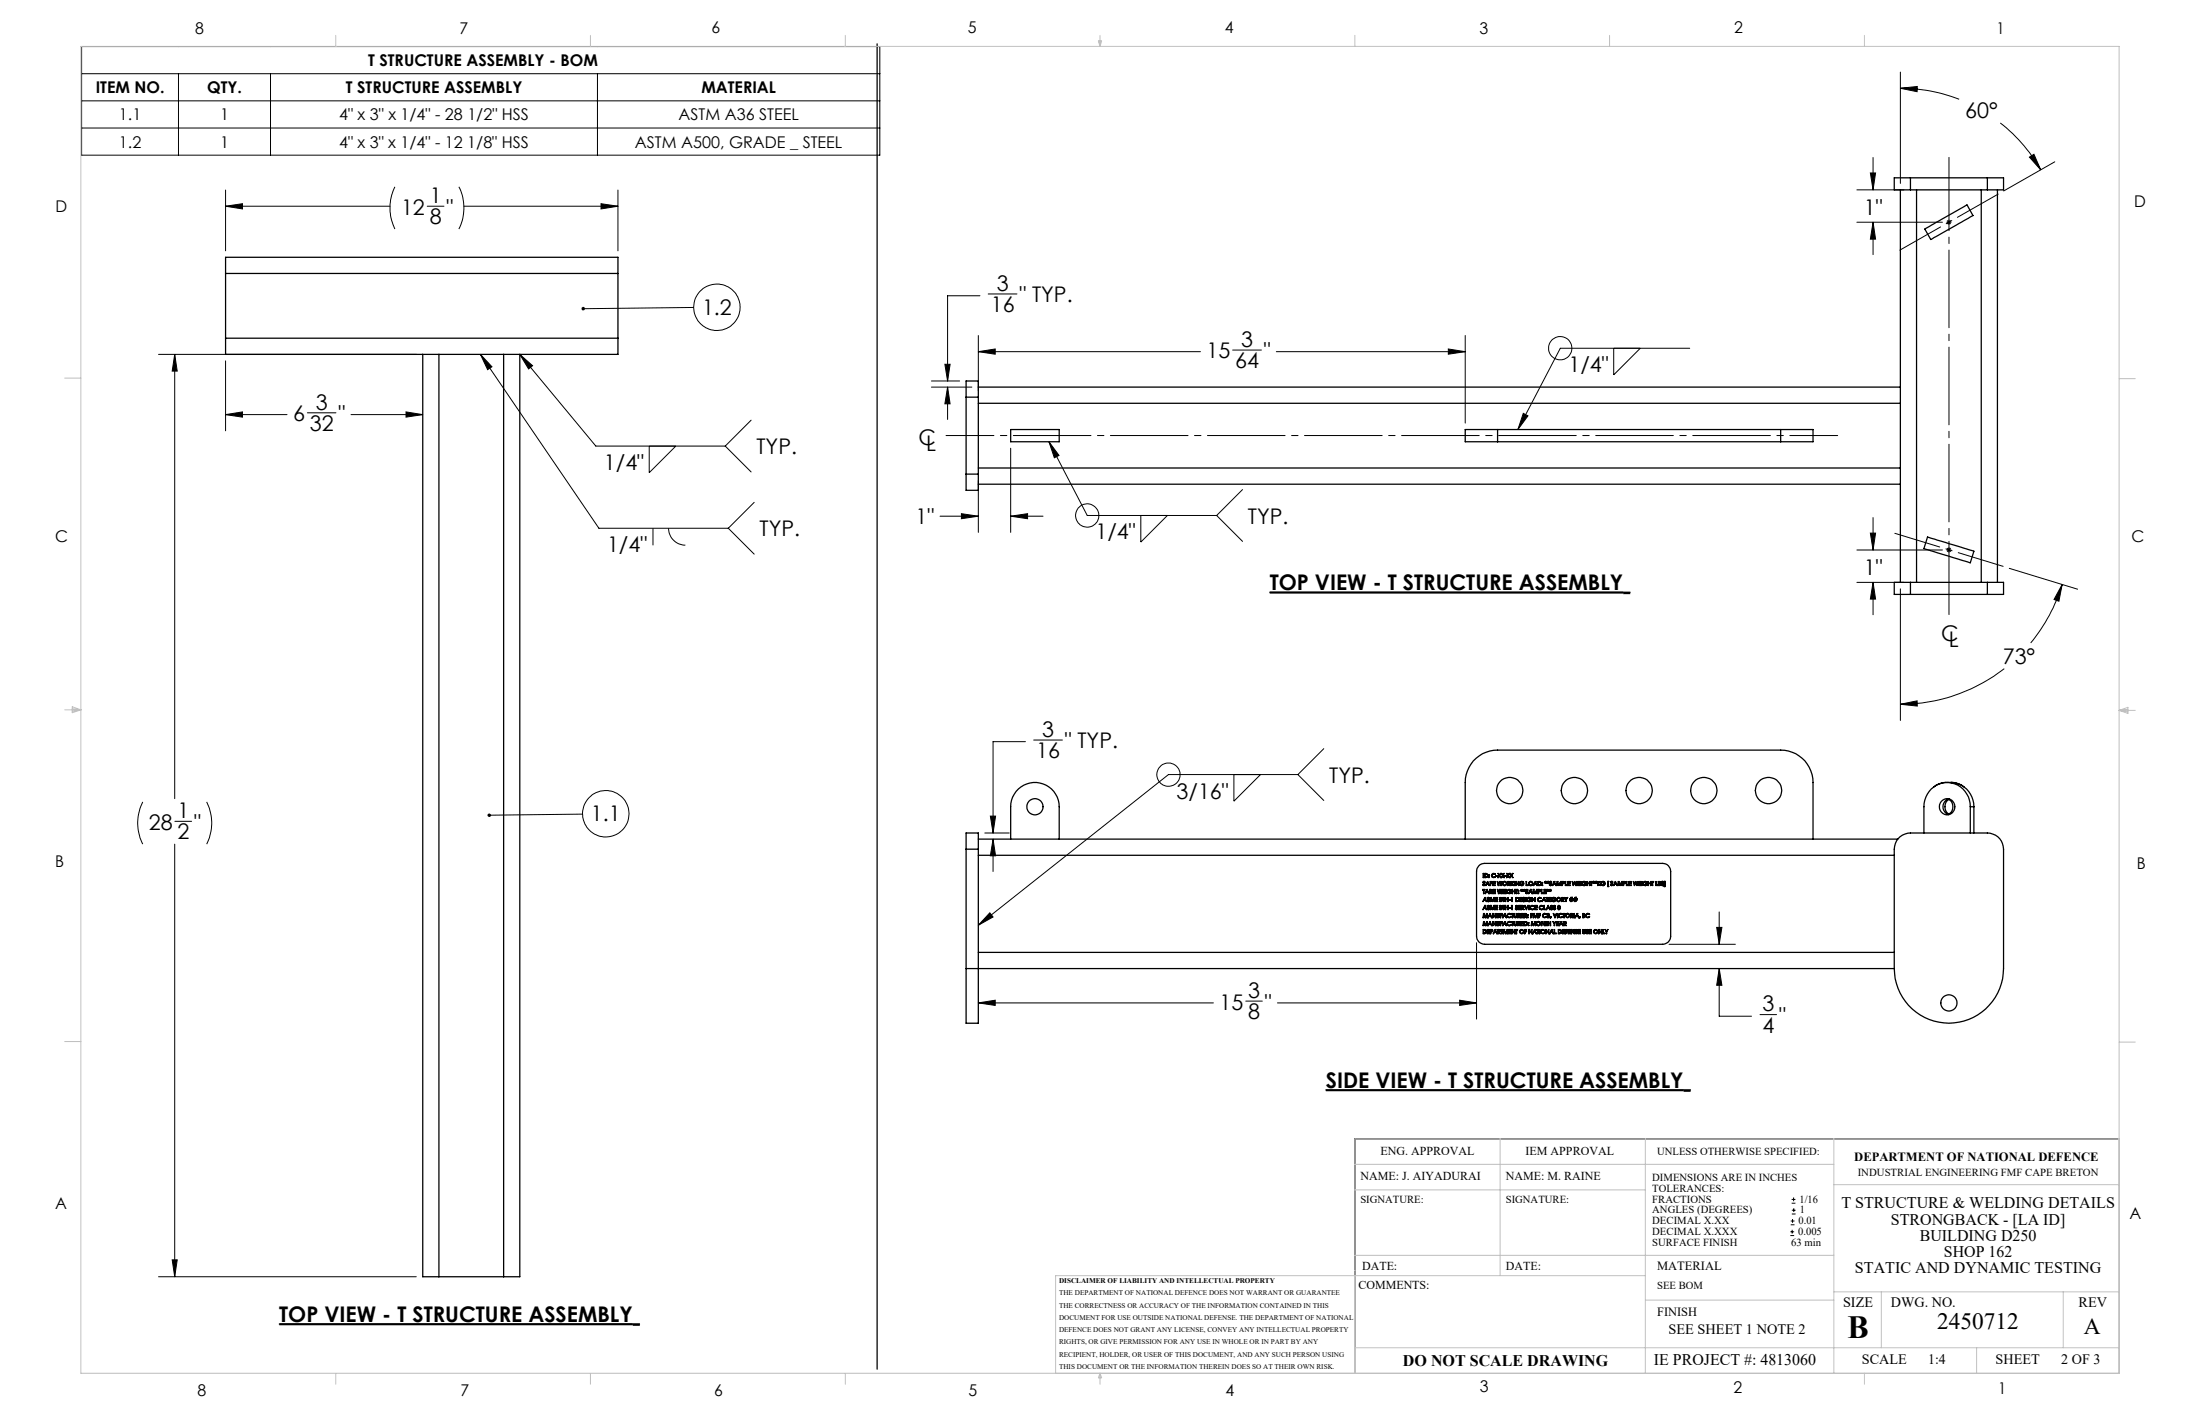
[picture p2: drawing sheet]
<svg xmlns="http://www.w3.org/2000/svg" width="432mm" height="279mm" viewBox="0 0 432 279" stroke-linecap="round" stroke-linejoin="round" font-family="sans-serif">
<path d="M249.2 116.3h69.4M260.2 213.9h70.2M54.8 259.8h69.4" fill="none" stroke="#000" stroke-width=".4"/>
<path d="M318.6 116.3h1.4M330.4 214h1.4M124.2 259.9h1.4" fill="none" stroke="#000" stroke-width=".46"/>
<g fill="none" stroke="#000" stroke-width=".2">
<path d="M16 9.1h156.7v21.3h-156.7zM16 14.5h156.7M16 19.8h156.7M35 14.5v15.9M53.1 14.5v15.9M117.3 14.5v15.9M373 17.3l3.3-.3v1zM373 17.3a31.4 31.4 0 0 1 11.5 2.2M373 14.1v21.9M16 25.1h156.7M44.3 37.3v11.9M77.5 36.7a9.5 9.5 0 0 0 0 8.2"/>
<path d="M90.1 36.7a9.2 9.2 0 0 1 0 8.2M118 40l3.3 .5-3.3 .5zM121.3 37.3v11.9M364.5 37.3h9.2M367.1 33.9h1l-.5 3.4zM367.6 30.9v6.4M392.6 24.1a31.2 31.2 0 0 1 7.9 9.2M398.3 30.8l.9-.5 1.3 3zM403.3 31.8l-10 5.7M44.3 40.5h32.3M44.3 40.5l3.3-.5v1zM83.9 40.5h3.2"/>
<path d="M91.1 40.5h30.2M192.3 58h-6.3v16.8M194 57.7h5.6M364.5 43.6h16.7M367.6 43.6l.5 3.3h-1zM367.6 43.6v6.4M382 43.6h1M382.2 43.3l.7 .7M382.5 43.1v1M382.9 43.3l-.7 .7M31.1 69.5h50.6M34.3 69.5v87.2"/>
<path d="M34.3 69.5l.5 3.3h-1zM44.3 70.8v13.7M94.3 69.5l2.3 2.5-.9 .5zM94.3 69.5l23.2 34.1h25.4M102 69.5l2.5 2.3-.7 .6zM102 69.5l14.9 18h25.4M136.1 60.3l-21.6 .3M182.8 76h7.9M182.8 74.8h5.5M185.5 71.5h1l-.5 3.3zM186 76l.5 3.2h-1zM186 76v6.3"/>
<path d="M192 65.8v10.9M192 69h43.6M192 69l3.3-.5v1zM241.9 68.7h5.7M250.5 69h37.1M284.3 68.5l3.3 .5-3.3 .5zM287.6 65.8v17.2M316.7 68.3v5.3l5.2-5.3M331.6 68.3h-25.4l-8.3 16M44.3 81.4h12M44.3 81.4l3.3-.6v1zM60.3 81h5.6"/>
<path d="M68.9 81.4h14.1M79.7 80.8l3.3 .6-3.3 .4zM127.4 87.5v5.2l5.2-5.2M142.3 87.5l5.1 5.1M147.4 82.4l-5.1 5.1M148 98.6l-5.1 5M192 94.3v10.2M198.4 87.9v16.6M205.9 86.7l2 2.7-1 .4zM205.9 86.7l7.5 14.4h25.4M243.9 96.1l-5.1 5M299 81.1l.9 .5-2 2.7z"/>
<path d="M128.2 103.6v3.4M131.2 103.6a3.4 3.4 0 0 0 3.3 3.4M142.9 103.6l5.1 5.1M184.5 101.3h7.5M188.7 100.8l3.3 .5-3.3 .5zM198.4 101.3l3.3-.5v1zM198.4 101.3h6.3M223.9 101.1v5.3l5.2-5.3M238.8 101.1l5.1 5.1M249.2 116.2h70.8M364.5 107.9h16.7M364.5 114.3h9.2"/>
<path d="M367.1 104.6h1l-.5 3.3zM367.6 114.3l.5 3.2h-1zM367.6 101.6v6.3M367.6 114.3v6.3M373 115.5v25.9M382 107.9h1M382.2 107.5l.7 .8M382.5 107.4v1M382.9 107.5l-.7 .8M394.4 111.5l13.4 4.1M404.7 114.7l-.6 3.3-.9-.4zM404.7 114.7a32.7 32.7 0 0 1-6.1 11.5"/>
<path d="M373 138.2l3.3-.7v1zM393.4 131.2a33.4 33.4 0 0 1-20.4 7M28 157.3a9.2 9.2 0 0 0 0 8.3M40.6 157.3a9.2 9.2 0 0 1 0 8.3M114.3 159.7l-18.3 .2M201.3 145.5h-6.4v17.9M202.9 145.2h5.6M242.2 152v5.2l5.2-5.2M254.7 152h-25.4l-37.3 29.5M254.7 152l5.1 5.1M259.8 146.9l-5.1 5.1M34.3 165.6v84.9"/>
<path d="M34.3 161.1h3.3M193.3 163.4h4.8M194.3 179.1l.6 .8-2.9 1.6zM194.4 160.1h1l-.5 3.3zM194.9 164.6l.5 3.3h-1zM194.9 164.6v6.4M337.4 178.9v6.4M192 196.8h46.2M192 196.8l3.3-.5v1zM244.5 196.4h3.3M250.7 196.8h39.1M286.5 196.3l3.3 .5-3.3 .5z"/>
<path d="M289.8 185v15M327.6 185.3h13M336.9 182h1.1l-.6 3.3zM337.4 190l.6 3.3h-1.1zM337.4 190v9.4h6.4M345.4 199.1h3.3M260.2 213.9h71.6M351.5 239.6h.7M351.6 236.1h.8M351.6 235.3h.8M351.7 238.2h.7M351.7 237.5h.7"/>
<path d="M351.8 239.2v.7M352 234.9v.8M352.1 237.1v.7M31.1 250.5h50.6M33.8 247.2h1l-.5 3.3zM54.8 259.8h70.8M351.4 242.4h.7M351.4 241.7h.7M351.5 240.3h.7M351.8 241.3v.7"/>
<circle cx="140.7" cy="60.3" r="4.6"/>
<circle cx="306.2" cy="68.3" r="2.28"/>
<circle cx="213.4" cy="101.1" r="2.29"/>
<circle cx="118.9" cy="159.7" r="4.6"/>
<circle cx="229.3" cy="152" r="2.29"/>
</g>
<path d="M382.5 120.6v-89.7" fill="none" stroke="#000" stroke-width=".2" stroke-dasharray="15.2 1.3 1.3 1.3" stroke-dashoffset=".9"/>
<path d="M360.7 85.5h-175" fill="none" stroke="#000" stroke-width=".2" stroke-dasharray="15.2 1.3 1.3 1.3" stroke-dashoffset="5.8"/>
<path d="M372.9 49.1l19.3-11M393.2 111.1l-21.3-6.5" fill="none" stroke="#000" stroke-width=".2" stroke-dasharray="15.2 1.3 1.3 1.3" stroke-dashoffset="6"/>
<g fill="none" stroke="#000" stroke-width=".25">
<path d="M172.2 8.6v260M373 37.3v38.7M375 34.9h-3.2v2.4h3.2M375 34.9v2.4M375 37.3h15.1M375 34.9h15.1M376.2 37.3v77M388.9 37.3v77M390.1 34.9h3.1v2.4h-3.1M390.1 34.9v2.4M392 37.3v77M44.3 53.7v-3.2h77v3.2"/>
<path d="M44.3 53.7h77M44.3 53.7v12.7M121.3 53.7v12.7M377.8 44.9l8.2-4.7 1.2 2.1-8.2 4.7zM44.3 66.4v3.1h38.7M44.3 66.4h77M83 69.5v181h3.1M83 69.5h3.1M86.1 69.5h12.7M86.1 69.5v181M98.8 69.5h3.2M98.8 69.5v181"/>
<path d="M102 69.5v181h-3.2M121.3 66.4v3.1h-19.3M189.6 77.9v-3.1h2.4v3.1M189.6 77.9h2.4M189.6 77.9v15.1M192 77.9v15.1M192 79.1h181M192 76h181M373 76v3.1M373 79.1v12.7M189.6 93v3.2h2.4v-3.2M189.6 93h2.4"/>
<path d="M192 91.8h181M192 95h181M198.4 84.3h9.5v2.4h-9.5zM293.9 84.3h-6.3v2.4h6.3M293.9 84.3v2.4M293.9 86.7h55.6M293.9 84.3h55.6M349.5 84.3h6.3v2.4h-6.3M349.5 84.3v2.4M373 91.8v3.2M373 95v19.3M375 114.3h-3.2v2.3h3.2"/>
<path d="M375 114.3v2.3M375 114.3h15.1M375 116.6h15.1M378.3 105.4l9.1 2.7-.7 2.3-9.1-2.7zM390.1 114.3h3.1v2.3h-3.1M390.1 114.3v2.3M382.5 156.8a1.74 1.74 0 0 1 0 2.9M382.5 156.7a1.62 1.62 0 0 0-1.1 1.6 1.62 1.62 0 0 0 1.1 1.5M382.7 156.8a1.68 1.68 0 0 0 0 3M382.9 153.5a4.6 4.6 0 0 1 4.5 4.8M383 153.5h.4a4.2 4.2 0 0 1 2.1 .9M383.1 153.5a4.6 4.6 0 0 0-3.6 .9"/>
<path d="M386.7 158.3a4.6 4.6 0 0 0-4.5-4.8 4.6 4.6 0 0 0-4.6 4.8v5.1M386.7 158.3v5.1M386.7 158.3h.7M387.4 158.3v5.1M189.6 166.6v-3.2h2.4v3.2M189.6 166.6v23.4M189.6 166.6h2.4M192 166.6v34.2h-2.4v-10.8M192 164.6h180.5M192 167.8h179.8M198.4 164.6v-6.3a4.8 4.8 0 0 1 4.7-4.8 4.8 4.8 0 0 1 4.8 4.8v6.3M287.6 164.6v-11.1a6.3 6.3 0 0 1 6.3-6.3h55.6a6.4 6.4 0 0 1 6.3 6.3v11.1"/>
<path d="M290.3 169.9l.5-.4 .6-.1h34.9a1.57 1.57 0 0 1 1.6 1.6v12.7a1.57 1.57 0 0 1-1.6 1.6h-34.9a1.57 1.57 0 0 1-1.6-1.6v-12.7l.1-.6zM291 174.5h.4l-.1 .1v.7l-.1-.7zM291.1 171.4l.1 .8zM291.1 173l.4 .1-.2-.1-.2 .2a.35 .35 0 0 1 .3 .5l-.1 .1-.3-.2 .3 .1 .1-.2a.32 .32 0 0 1-.3-.5zM291.2 179.2h.1M291.2 179.2l-.1 .9 .1-.6 .3 .6M291.2 179.2l.3 .7 .4-.7 .1 .9-.2-.6-.3 .6M291.4 171.4a.45 .45 0 0 1 .6 .4 .45 .45 0 0 1-.6 .4zM291.4 176.1h.1M291.4 177.7h.1M291.4 176.1l.4 .8-.2-.3h-.3l-.3 .3zM291.4 177.7l.4 .8-.2-.3h-.3l-.3 .3z"/>
<path d="M291.4 176.2l.2 .4h-.3zM291.4 177.8l.2 .3h-.3zM291.5 171.5a.35 .35 0 0 1 .5 .3 .35 .35 0 0 1-.5 .3zM291.9 174.5l.3 .8-.1-.2h-.4l-.2 .2zM291.9 174.7l.1 .3h-.3zM291.9 176.2l.2-.1 .2 .1h-.3v.1a.34 .34 0 0 1 .3 .3 .34 .34 0 0 1-.1 .3l-.3-.2 .2 .1 .1-.1zM292 173l.3 .7-.2-.2h-.3l-.2 .2zM292 173.1l.1 .3h-.3zM292 177.7l.3 .1-.3-.1v.2a.35 .35 0 0 1 .2 .5l-.1 .1-.2-.2 .3 .1a.25 .25 0 0 0 0-.3 .25 .25 0 0 0-.2-.1zM292.4 174.5h.2a.22 .22 0 0 1 .2 .1 .22 .22 0 0 1 0 .3h-.2l.3 .4-.4-.4-.1 .4zM292.4 179.2l.4 .9-.2-.3h-.4l-.1 .3zM292.4 179.4l.2 .3h-.3z"/>
<path d="M292.5 174.6l.3 .1v.1l-.3 .1zM292.5 173h.4h-.3v.3h.3l-.3 .1v.3zM292.6 176.1h.1M292.6 177.7h.1M292.6 176.1l-.1 .8 .1-.6 .3 .6M292.6 176.1l.3 .6 .3-.6M292.6 177.7l-.1 .8 .1-.6 .3 .6M292.6 177.7l.3 .6 .3-.6M292.9 176.9h.1M292.9 178.5h.1M292.9 171.5l.3-.1 .3 .1h-.2a.36 .36 0 0 0-.5 .2 .36 .36 0 0 0 .2 .4 .36 .36 0 0 0 .5-.1 .4 .4 0 0 1-.6 .1 .4 .4 0 0 1 0-.6zM292.9 179.2h.1"/>
<path d="M292.9 179.2l.6 .7v-.7v.9M292.9 179.2v.9l.1-.7 .5 .7M293 173h.5h-.4v.3h.4l-.4 .1v.3h.4h-.5zM293.1 174.5h.4v.1h-.4v.2h.4v.1h-.4v.3h.4v.1h-.4zM293.2 176.1h.1M293.2 177.7h.1M293.2 176.1l.1 .8-.1-.6-.3 .6M293.2 177.7l.1 .8-.1-.6-.3 .6M293.5 176.1h.4l-.3 .1v.2h.3l-.3 .1v.3l.3 .1h-.4zM293.5 177.7h.4v.1h-.3v.2h.3l-.3 .1v.3l.3 .1h-.4zM293.6 171.8l.3 .1zM293.8 179.2v.5a.19 .19 0 0 0 .1 .3 .19 .19 0 0 0 .3-.1v-.7l.1 .5a.26 .26 0 0 1-.3 .4 .26 .26 0 0 1-.2-.4z"/>
<path d="M294 171.4l.3 .3 .3-.3-.3 .4 .3 .4-.3-.4-.3 .4 .3-.4zM294.1 173.7h.1M294.1 173.7l.2-.6 .3 .6M294.1 175.3h.1M294.1 175.3l.3-.6 .2 .6M294.3 173h.1M294.3 173l-.2 .5-.2-.5 .2 .7M294.3 173l.3 .5 .2-.5-.2 .7M294.4 174.5h.1M294.4 174.5l-.3 .6-.2-.6 .2 .8M294.4 174.5l.2 .6 .2-.6-.2 .8M294.4 176.1h.3v.4a.22 .22 0 0 1 .1 .2 .22 .22 0 0 1-.2 .2h-.2z"/>
<path d="M294.4 177.7a.25 .25 0 0 1 .3 0 .25 .25 0 0 1 0 .3l.2 .2-.2 .2-.3 .1zM294.5 178.1l.2 .1 .1 .1-.3 .1zM294.5 177.8h.2v.1l-.2 .1zM294.5 176.5l.2 .1 .1 .1-.3 .1zM294.5 176.2h.2l-.1 .2h-.1zM294.5 179.2h.4l-.4 .1v.3h.4v.1h-.4v.4zM294.6 173.7h.1M294.6 175.3h.1M294.7 171.4l.3 .3 .2-.3-.2 .4 .3 .4-.3-.4-.3 .4 .2-.4zM294.9 176.1h.4l-.1 .1v.7l-.1-.7zM294.9 177.7h.4l-.1 .1v.7l-.1-.7zM295 174.5h.4v.1h-.4v.2h.4v.1h-.4v.3h.4v.1h-.4z"/>
<path d="M295.3 179.2h.1M295.3 171.8l.3 .1zM295.3 179.2l.4 .9-.2-.3h-.4l-.2 .3zM295.3 179.4l.2 .3h-.3zM295.5 176.1v.3h.4l.1-.3v.8l-.1-.4h-.4v.4zM295.5 177.7v.3h.4l.1-.3v.8l-.1-.4h-.4v.4zM295.6 174.5v.8zM295.7 171.4l.3 .3 .3-.3-.2 .4 .2 .4-.3-.4-.3 .4 .2-.4zM295.9 173h.2a.22 .22 0 0 1 .2 .1 .22 .22 0 0 1 0 .3h-.2l.3 .3-.4-.3-.1 .3zM295.9 174.6h.5l.1 .1a.35 .35 0 0 0-.5 0 .35 .35 0 0 0 0 .5 .35 .35 0 0 0 .5-.2l-.2-.1h.3a.42 .42 0 0 1-.6 .4 .42 .42 0 0 1-.1-.7zM295.9 179.3l.3-.1 .4 .2-.1 .1a.35 .35 0 0 0-.5-.1 .35 .35 0 0 0 0 .5 .35 .35 0 0 0 .5-.1 .39 .39 0 0 1-.5 .2 .39 .39 0 0 1-.2-.5zM295.9 173l.4 .1v.1l-.4 .1z"/>
<path d="M296.2 176.6h.2zM296.2 178.1l.2 .1zM296.4 171.4l.3 .3 .3-.3-.3 .4 .3 .4-.3-.4-.3 .4 .2-.4zM296.5 173l.1 .2 .5-.2-.4 .3 .4 .4-.5-.3-.1 .3zM296.7 179.2h.3l-.1 .1v.8l-.1-.8zM296.7 176.1h.1v.8zM296.7 177.7h.1v.8zM296.8 174.5l.1 .3h.4l.1-.3v.8l-.1-.4h-.4l-.1 .4zM297.2 179.2l.1 .5a.19 .19 0 0 0 .1 .3 .19 .19 0 0 0 .2-.1v-.7l.1 .5a.26 .26 0 0 1-.3 .4 .26 .26 0 0 1-.2-.4zM297.2 173l.1 .7zM297.5 174.5h.4l-.2 .1v.7l-.1-.7zM297.5 173h.1"/>
<path d="M297.5 176.1a.44 .44 0 0 1 .6 .4 .44 .44 0 0 1-.6 .4zM297.5 173l.5 .6 .1-.6v.7l-.5-.6-.1 .6zM297.5 177.7l.4 .1-.3-.1v.2a.35 .35 0 0 1 .2 .5l-.1 .1-.3-.2h.4l-.3-.5zM297.6 176.2a.35 .35 0 0 1 .5 .3 .35 .35 0 0 1-.5 .3zM297.9 179.2h.2a.22 .22 0 0 1 .2 .1 .22 .22 0 0 1 0 .3l-.2 .1 .3 .4-.4-.4-.1 .4zM298 179.3l.3 .1v.1l-.3 .1zM298 175.2l.1 .1zM298 174.7l.1 .2zM298.1 177.7h.4v.1h-.4v.2h.4l-.4 .1v.3l.4 .1h-.4zM298.3 176.1h.5l-.4 .1v.2h.4l-.4 .1v.3l.4 .1h-.5zM298.4 173l.3-.1 .3 .2a.38 .38 0 0 0-.4-.1 .38 .38 0 0 0-.2 .5 .38 .38 0 0 0 .4 .2l.2-.2-.2-.1h.3a.41 .41 0 0 1-.6 .3 .41 .41 0 0 1-.1-.7zM298.5 174.6l.4 .2-.2-.1v.2v-.2l-.2 .1 .4-.2-.2 .1v-.2v.2z"/>
<path d="M298.6 179.2h.4l-.4 .1v.3h.4v.1h-.4v.3h.4v.1h-.4zM298.6 177.7a.33 .33 0 0 1 .4 0 .33 .33 0 0 1 .1 .3l-.2 .1 .3 .4-.4-.4-.2 .4zM298.7 177.8h.3v.2h-.3zM298.9 176.1l.4 .1h-.3v.1a.34 .34 0 0 1 .3 .3 .34 .34 0 0 1-.1 .3l-.4-.2 .2 .1 .2-.2a.35 .35 0 0 1-.3-.5zM299.2 179.2a.27 .27 0 0 1 .3 0 .27 .27 0 0 1 0 .4l-.1 .1 .2 .4-.3-.4-.1 .4zM299.2 174.5h.1M299.2 174.9h.1M299.2 174.7l-.2-.1 .4 .2-.2-.1M299.2 174.5v.2M299.2 174.7v.2M299.2 174.7l.2-.1-.4 .2 .2-.1M299.2 179.3l.3 .1v.2h-.3z"/>
<path d="M299.3 177.7l.3 .6 .3-.6-.3 .8zM299.5 176.1v.8zM299.5 174.6h.4h-.3v.2a.31 .31 0 0 1 .3 .2 .31 .31 0 0 1-.1 .3l-.4-.1 .3 .1 .1-.3a.33 .33 0 0 1-.3-.4zM299.5 173l.1 .7h.3h-.4zM299.8 179.9l.1 .2zM299.9 176.2l.2-.1 .3 .2a.36 .36 0 0 0-.5-.1 .36 .36 0 0 0 0 .6h.3l.3-.2h-.3v-.1h.3a.42 .42 0 0 1-.6 .4 .42 .42 0 0 1 0-.7zM300.1 177.7v.8zM300.4 174.5h.1M300.4 174.5l.3 .8-.1-.2h-.4l-.2 .2zM300.4 174.7l.1 .3h-.3zM300.4 179.2h.4l-.3 .1v.3h.3v.1h-.3v.4zM300.5 177.7h.5l.1 .1a.38 .38 0 0 0-.6 0 .38 .38 0 0 0 .1 .6l.5-.1a.44 .44 0 0 1-.6 .1 .44 .44 0 0 1 0-.7z"/>
<path d="M300.7 176.1l.5 .6 .1-.6v.8l-.6-.6v.6zM300.7 176.1h.1M301 174.5h.1M301 174.5l-.2 .8 .2-.5 .3 .5 .3-.5 .1 .5-.1-.8M301 174.5l.3 .7 .3-.7M301 179.2h.1M301 179.2l-.1 .9 .2-.6 .2 .6 .4-.6 .1 .6-.1-.9M301 179.2l.3 .7 .4-.7M301.2 177.7h.5v.1h-.4v.2h.4l-.4 .1v.3l.4 .1h-.5zM301.3 173h.1M301.3 173l.4 .7-.2-.2h-.3l-.2 .2zM301.3 173.1l.2 .3h-.3z"/>
<path d="M301.6 174.5h.1M301.7 179.2h.1M301.9 173a.44 .44 0 0 1 .6 .4 .44 .44 0 0 1-.6 .3zM301.9 174.5a.27 .27 0 0 1 .4 0 .27 .27 0 0 1-.1 .4h-.2l-.1 .4zM301.9 176.2l.3-.1 .3 .1a.38 .38 0 0 0-.6 .1 .38 .38 0 0 0 .3 .5l.3-.1a.39 .39 0 0 1-.6 .2 .39 .39 0 0 1-.1-.6zM301.9 173a.35 .35 0 0 1 .5 .4 .35 .35 0 0 1-.5 .3zM301.9 173h.1M302 174.6h.3v.3h-.3zM302 179.2h.3l-.3 .1v.3h.3v.1h-.3v.4zM302.3 177.7h.5v.2a.35 .35 0 0 0-.5-.1 .35 .35 0 0 0 0 .5 .35 .35 0 0 0 .5 0h.1a.43 .43 0 0 1-.7 .1 .43 .43 0 0 1 .1-.7zM302.5 174.5l.1 .7h.3v.1h-.4zM302.6 173.2h.2z"/>
<path d="M302.7 173.6l.1 .1zM302.9 179.3l.3-.1 .3 .2v.1a.35 .35 0 0 0-.6-.1 .35 .35 0 0 0 0 .5 .35 .35 0 0 0 .6-.1 .39 .39 0 0 1-.6 .2 .39 .39 0 0 1-.1-.5zM303 176.1h.1M303 176.1l.4 .8-.2-.3h-.4l-.2 .3zM303 177.7l.1 .7 .3 .1h-.4zM303 176.2l.2 .4h-.3zM303.1 174.5h.4v.1h-.4v.2h.4v.1h-.4v.3h.4v.1h-.4zM303.2 173l.2 .1v-.2v.2l.1-.1-.1 .3v-.1h-.2l.2-.1zM303.4 173.2h.2zM303.5 176.1h.3l-.1 .1v.7l-.1-.7zM303.6 174.8l.4-.2-.2 .1 .1 .1-.1-.1v.2l-.1-.2zM303.6 174.6l.1 .1z"/>
<path d="M303.7 173.2l.1-.1zM303.7 179.2l.4 .2-.1 .2a.23 .23 0 0 1 .2 .3 .23 .23 0 0 1-.3 .2h-.2zM303.7 174.7l.1-.2v.2M303.8 179.7h.2v.3h-.2zM303.8 179.3l.2 .1v.2h-.2zM303.8 173.1h-.1h.1v-.2l.1 .2h.1h-.1M303.8 177.7l.4 .8-.1-.3h-.4l-.2 .3zM303.8 173.2v.1l.1-.1M303.9 173.2h.1zM303.9 177.8l.1 .3h-.3zM304 176.1h.4l-.3 .1v.2h.3l-.3 .1v.3l.3 .1h-.4zM304.1 174.6l.1 .1z"/>
<path d="M304.2 174.5v.2zM304.2 174.7l.1 .2zM304.2 174.7l-.1 .1 .1-.1M304.2 173l.4 .1-.3-.1-.1 .2a.35 .35 0 0 1 .3 .5l-.2 .1-.2-.2 .3 .1 .1-.2a.32 .32 0 0 1-.3-.5zM304.2 174.7l.2-.1-.1 .1 .1 .1-.2-.1M304.4 179.9l-.1 .2zM304.4 177.7l.4 .1-.3-.1-.1 .2a.35 .35 0 0 1 .3 .5l-.1 .1-.3-.2h.4l-.4-.5zM304.7 176.2l.3-.1 .3 .1a.38 .38 0 0 0-.6 .1 .38 .38 0 0 0 .3 .5l.3-.2-.3-.1h.4a.42 .42 0 0 1-.6 .4 .42 .42 0 0 1-.1-.7zM304.9 179.2l.3 .7 .3-.7-.3 .9zM304.9 177.8l.3-.1 .1 .1-.3-.1v.2a.35 .35 0 0 1 .2 .5l-.1 .1-.3-.2 .4 .1 .1-.1zM305 173h.1M305 173l.4 .7-.2-.2h-.3l-.2 .2z"/>
<path d="M305 173.1l.2 .3h-.3zM305.6 173h.1M305.6 173l-.1 .7 .2-.5 .3 .5 .3-.5 .1 .5-.1-.7M305.6 173l.4 .6 .3-.6M305.7 179.2l.1 .9zM305.8 177.7h.2a.46 .46 0 0 1 .2 .4 .46 .46 0 0 1-.2 .4l-.2-.2zM305.9 177.7a.37 .37 0 0 1 .3 .3 .37 .37 0 0 1-.2 .4 .41 .41 0 0 1-.1-.7zM306.1 179.3l.3-.1 .3 .2-.1 .1a.35 .35 0 0 0-.5-.1 .35 .35 0 0 0 0 .5 .35 .35 0 0 0 .5-.1 .39 .39 0 0 1-.5 .2 .39 .39 0 0 1-.1-.5zM306.3 173h.1M306.5 176.1a.27 .27 0 0 1 .4 0 .27 .27 0 0 1 0 .4h-.2l.3 .4-.4-.4-.1 .4zM306.6 173h.1a.24 .24 0 0 1 .4 .2 .24 .24 0 0 1-.4 .2l-.1 .3zM306.6 176.2h.3v.2l-.3 .1z"/>
<path d="M306.6 173l.4 .1v.1l-.4 .1zM306.8 179.2h.4l-.2 .1v.8v-.8zM307.1 176.1l.3 .4 .3-.4-.3 .4v.4zM307.2 173l.1 .7h.3h-.4zM307.7 173h.5h-.4v.3h.4l-.4 .1v.3h.4h-.5zM308.3 179.2h.1a.22 .22 0 0 1 .3 .1 .22 .22 0 0 1-.1 .3l-.1 .1 .3 .4-.4-.4-.1 .4zM308.3 179.3l.3 .1 .1 .1-.4 .1zM308.5 176.6v-.2h-.1l-.1 .2h.4h-.2v.3v-.3h-.2l-.1 .3 .1-.3h-.2h.2v-.2l-.1-.1h.1v-.2l.1 .2h.3l-.2 .3M308.6 176.1h.1M308.6 176.1l-.1 .2M308.6 173l.2 .5 .2-.5 .3 .5 .2-.5-.2 .7-.3-.6-.2 .6zM308.6 176.1v.2"/>
<path d="M308.9 179.2l.1 .9zM309.1 176.6l-.1 .3zM309.1 176.4l-.2 .2h.4v.3l.1-.3h.1h-.1v-.2h.1l-.1-.1v-.2l-.1 .2h-.1v-.2l-.1 .2h-.2l.4 .1v.2h-.2v-.2M309.3 173.7h.1M309.5 179.2h.1M309.5 179.2l.4 .9-.2-.3h-.3l-.3 .3zM309.5 179.4l.2 .3h-.3zM309.7 173h.4h-.4v.3h.4l-.4 .1v.3h.4h-.4zM310.1 179.9l-.1 .2zM310.2 173l.1 .7zM310.6 173l.3-.1 .4 .2a.38 .38 0 0 0-.6 0 .38 .38 0 0 0 .1 .6l.4-.2-.2-.1h.3a.42 .42 0 0 1-.6 .3 .42 .42 0 0 1-.1-.7zM310.7 179.2l.3 .2-.1 .2a.23 .23 0 0 1 .2 .3 .23 .23 0 0 1-.2 .2h-.2z"/>
<path d="M310.7 179.7a.19 .19 0 0 1 .3 0 .19 .19 0 0 1 0 .3h-.3zM310.7 179.3l.2 .1 .1 .1-.2 .1zM310.7 179.6h.1M310.7 179.7h.1M311.4 179.3l.2-.1 .4 .2-.1 .1a.35 .35 0 0 0-.5-.1 .35 .35 0 0 0 0 .5 .35 .35 0 0 0 .5-.1 .39 .39 0 0 1-.5 .2 .39 .39 0 0 1-.1-.5zM311.5 173v.3h.5v-.3v.7v-.3h-.5v.3zM312.1 173h.5h-.2v.7l-.1-.7zM312.6 173.2l.2-.1zM312.7 173l.1 .1v-.2v.2l.1-.1-.1 .1 .1 .1zM312.8 173.2v.1v-.1M313.1 173.2l.1-.1zM313.1 173l.2 .1 .1-.1-.1 .1 .1 .1z"/>
<path d="M313.2 173.2l.1 .1zM313.2 172.9v.2zM313.6 173l.1 .2 .4-.2-.4 .3 .4 .4-.4-.3-.1 .3zM314.4 173l.2-.1 .4 .2a.38 .38 0 0 0-.5-.1 .38 .38 0 0 0-.2 .5 .38 .38 0 0 0 .5 .2l.2-.2-.3-.1h.3a.41 .41 0 0 1-.6 .3 .41 .41 0 0 1 0-.7zM315.6 172.9h.1l-.1 .1 .1 1h-.1zM316.2 173l.3 .1-.2-.1-.1 .2a.35 .35 0 0 1 .3 .5l-.2 .1-.2-.2 .3 .1 .1-.2a.32 .32 0 0 1-.3-.5zM317 173l.4 .7-.2-.2h-.3l-.2 .2zM317 173.1l.2 .3h-.3zM317.6 173h.1M317.6 173l-.1 .7 .2-.5 .3 .5 .3-.5 .1 .5-.1-.7M317.6 173l.4 .6 .3-.6M318.3 173h.1"/>
<path d="M318.6 173a.27 .27 0 0 1 .4-.1 .27 .27 0 0 1 0 .4 .27 .27 0 0 1-.3 .1l-.1 .3zM318.7 173l.2 .1 .1 .1-.3 .1zM319.2 173l.1 .7h.3h-.4zM319.7 173h.5h-.4v.3h.4l-.4 .1v.3h.4h-.5zM320.6 173l.2 .5 .2-.5 .3 .5 .2-.5-.2 .7-.2-.6-.3 .6zM321.3 173.7h.1M321.7 173h.4h-.4v.3h.4l-.4 .1v.3h.4h-.4zM322.2 173l.1 .7zM322.6 173l.3-.1 .4 .2-.3-.1a.35 .35 0 0 0-.4 .2 .35 .35 0 0 0 .2 .5 .35 .35 0 0 0 .5-.2h-.3v-.1h.3a.42 .42 0 0 1-.6 .3 .42 .42 0 0 1-.1-.7zM323.5 173v.3h.5v-.3v.7v-.3h-.5v.3zM324.1 173h.5h-.2v.7l-.1-.7zM325 173v.7h.4h-.4z"/>
<path d="M325.5 173l.4 .1-.1 .2a.21 .21 0 0 1 .2 .3 .21 .21 0 0 1-.3 .1h-.2zM325.5 173.4l.4 .2-.4 .1zM325.5 173l.3 .1v.1l-.3 .1zM326.1 173l.4 .1-.2-.1-.1 .2a.35 .35 0 0 1 .2 .5l-.1 .1-.3-.2 .4 .1a.25 .25 0 0 0 0-.3 .25 .25 0 0 0-.3-.2zM326.6 172.9h.2v1.1h-.2l.1-.1zM372.5 164.6a3.2 3.2 0 0 1 2.5-1.2h15.1a3.2 3.2 0 0 1 3.1 3.2v23.4a10.7 10.7 0 0 1-10.7 10.8 10.7 10.7 0 0 1-10.7-10.8v-23.4a3.5 3.5 0 0 1 .7-2zM189.6 190h182.2M192 186.9h179.8M291.1 182.4a.45 .45 0 0 1 .7 .4 .45 .45 0 0 1-.7 .4zM291.2 180.8h.1M291.2 182.5a.34 .34 0 0 1 .5 .3 .34 .34 0 0 1-.5 .3zM291.2 180.8l-.1 .8 .1-.6 .3 .6"/>
<path d="M291.2 180.8l.3 .7 .4-.7 .1 .8-.2-.6-.3 .6M291.5 180.1h.1M291.5 181.6h.1M291.9 182.4h.4v.1h-.3v.2h.3v.1h-.3v.3h.3v.1h-.4zM292.4 180.8l.4 .8-.2-.2h-.4l-.1 .2zM292.4 181l.2 .3h-.3zM292.5 182.4a.27 .27 0 0 1 .4 0 .27 .27 0 0 1 0 .3 .27 .27 0 0 1-.3 .1l-.1 .4zM292.6 182.5h.3v.2h-.3zM292.9 180.8h.1M292.9 180.8l.6 .6v-.6v.8M292.9 180.8v.8l.1-.6 .5 .6M293.5 182.4h.1"/>
<path d="M293.5 182.6l.1 .2h-.3zM293.5 182.4l.4 .8-.2-.3h-.4l-.2 .3zM293.5 181.6h.1M293.5 180.1h.1M293.8 180.8v.5a.19 .19 0 0 0 .1 .2 .19 .19 0 0 0 .3-.1v-.6l.1 .5a.26 .26 0 0 1-.3 .3 .26 .26 0 0 1-.2-.3zM294 182.4a.27 .27 0 0 1 .4 0 .27 .27 0 0 1 0 .4h-.2l.3 .4-.4-.4-.1 .4zM294.1 182.5h.3v.2h-.3zM294.5 180.8h.4l-.4 .1v.3h.4h-.4v.4zM294.6 182.4h.4l-.2 .1v.7l-.1-.7zM295.2 182.4h.1M295.2 182.4l-.1 .8 .1-.6 .3 .6M295.2 182.4l.3 .7 .3-.7"/>
<path d="M295.3 180.8h.1M295.3 180.8l.4 .8-.2-.2h-.4l-.2 .2zM295.3 181l.2 .3h-.3zM295.5 183.2h.1M295.8 182.4h.1M295.8 182.4l.1 .8-.1-.6-.3 .6M295.9 180.9l.3-.1 .4 .2a.38 .38 0 0 0-.6 0 .38 .38 0 0 0 .1 .5l.4-.1a.39 .39 0 0 1-.5 .2 .39 .39 0 0 1-.2-.6zM296.1 182.4h.5v.1h-.4v.2h.4v.1h-.4v.3h.4v.1h-.5zM296.7 180.8h.3l-.1 .1v.7l-.1-.7zM296.7 182.4h.1M296.7 182.4v.8l.1-.6 .5 .6M296.7 182.4l.6 .6v-.6v.8"/>
<path d="M297.2 180.8l.1 .5a.19 .19 0 0 0 .1 .2 .19 .19 0 0 0 .2-.1v-.6l.1 .5a.26 .26 0 0 1-.3 .3 .26 .26 0 0 1-.2-.3zM297.3 183.2h.1M297.4 182.4h.5l-.2 .1v.7l-.1-.7zM297.9 180.8h.2a.22 .22 0 0 1 .3 .1 .22 .22 0 0 1-.1 .3l-.2 .1 .3 .3-.4-.3-.1 .3zM298 180.9h.2l.1 .2-.3 .1zM298.6 180.8h.4l-.4 .1v.3h.4h-.4v.3l.4 .1h-.4zM299.2 180.8a.44 .44 0 0 1 .6 .4 .44 .44 0 0 1-.6 .4zM299.2 180.9a.35 .35 0 0 1 .5 .3 .35 .35 0 0 1-.5 .3zM299.2 182.4h.4v.1h-.3v.2h.3v.1h-.3v.4zM300.1 182.4h.1M300.1 182.4l.5 .6 .1-.6v.8M300.1 182.4v.8v-.6l.6 .6"/>
<path d="M300.6 180.8h.1M300.6 180.8l-.1 .8 .2-.6 .3 .6 .3-.6 .1 .6-.1-.8M300.6 180.8l.4 .7 .3-.7M300.7 183.2h.1M301.2 182.4h.1M301.2 182.4l.4 .8-.2-.3h-.4l-.2 .3zM301.2 182.6l.1 .2h-.2zM301.3 180.8h.1M301.6 182.4h.4l-.1 .1v.7l-.1-.7zM302.2 182.4v.8zM302.5 180.8h.1M302.5 180.8v.8l.1-.6 .5 .6"/>
<path d="M302.5 180.8l.6 .6v-.6v.8M303.1 181.6h.1M303.2 180.8h.5l-.2 .1v.7l-.1-.7zM303.4 182.4l.5 .6 .1-.6v.8l-.5-.6-.1 .6zM303.8 180.8v.4h.5v-.4v.8v-.4h-.5v.4zM304 183.2h.1M304.5 182.4h.1M304.5 182.4l.4 .8-.2-.3h-.4l-.1 .3zM304.5 182.6l.2 .2h-.3zM304.8 180.8l.3 .4 .3-.4-.3 .4v.4zM305 182.4l.1 .7h.3v.1h-.4zM305.2 180.1h.1"/>
<path d="M305.5 180.8h.5l-.4 .1v.3h.4h-.4v.3l.4 .1h-.5zM305.9 182.4a.45 .45 0 0 1 .6 .4 .45 .45 0 0 1-.6 .4zM305.9 182.5a.34 .34 0 0 1 .5 .3 .34 .34 0 0 1-.5 .3zM306.4 180.8h.1M306.4 180.8l.4 .8-.2-.2h-.4l-.2 .2zM306.4 181l.2 .3h-.3zM306.7 182.4h.4v.1h-.4v.2h.4v.1h-.4v.3h.4v.1h-.4zM307 180.8a.27 .27 0 0 1 .4 0 .27 .27 0 0 1-.1 .4l-.1 .1 .2 .3-.3-.3-.1 .3zM307 180.9h.3v.2l-.3 .1zM307.3 182.4h.4v.1h-.4v.2h.4v.1h-.4v.4zM307.8 182.4h.4v.1h-.3v.2h.3v.1h-.3v.3h.3v.1h-.4zM308.4 182.4h.1"/>
<path d="M308.4 182.4l.5 .6 .1-.6v.8M308.4 182.4v.8l.1-.6 .5 .6M309 183.2h.1M309.2 182.5l.1-.1 .3 .1h-.3l-.1 .1a.32 .32 0 0 1 .3 .3 .32 .32 0 0 1-.1 .3l-.3-.2 .3 .1 .1-.1zM309.7 182.4h.5v.1h-.4v.2h.4v.1h-.4v.3h.4v.1h-.5zM310.7 182.4v.7a.2 .2 0 0 0 .3 0 .2 .2 0 0 0 .1-.2v-.5v.5a.26 .26 0 0 1-.2 .3 .26 .26 0 0 1-.2-.3zM311.4 182.4l.3 .1h-.2l-.1 .1a.31 .31 0 0 1 .3 .3 .31 .31 0 0 1-.1 .3l-.3-.2 .3 .1v-.2a.33 .33 0 0 1-.2-.5zM311.9 182.4h.4v.1h-.3v.2h.3v.1h-.3v.3h.3v.1h-.4zM313.8 182.4h.1M313.8 182.4v.8v-.6l.6 .6M313.8 182.4l.5 .6 .1-.6v.8M314.4 183.2h.1"/>
<path d="M314.6 182.4v.7h.4v.1h-.4zM315 182.4l.3 .3 .3-.3-.3 .4v.4zM415.9 223.4h-150v46.1M86.1 250.5h12.7"/>
<circle cx="203.1" cy="158.3" r="1.59"/>
<circle cx="296.3" cy="155.1" r="2.59"/>
<circle cx="309" cy="155.1" r="2.59"/>
<circle cx="321.7" cy="155.1" r="2.59"/>
<circle cx="334.4" cy="155.1" r="2.59"/>
<circle cx="347.1" cy="155.1" r="2.59"/>
<circle cx="382.1" cy="158.3" r="1.55"/>
<circle cx="292.2" cy="171.7" r=".07"/>
<circle cx="292.2" cy="172.1" r=".07"/>
<circle cx="295.3" cy="173.4" r=".34"/>
<circle cx="295.3" cy="173.4" r=".42"/>
<circle cx="299.9" cy="179.5" r=".08"/>
<circle cx="300.4" cy="173.3" r=".33"/>
<circle cx="300.5" cy="173.4" r=".42"/>
<circle cx="305.9" cy="176.5" r=".34"/>
<circle cx="305.9" cy="176.5" r=".43"/>
<circle cx="307.7" cy="179.6" r=".42"/>
<circle cx="307.7" cy="179.6" r=".34"/>
<circle cx="298.6" cy="182.8" r=".34"/>
<circle cx="298.7" cy="182.8" r=".41"/>
<circle cx="300" cy="181.1" r=".07"/>
<circle cx="300" cy="181.5" r=".06"/>
<circle cx="301.9" cy="181.2" r=".35"/>
<circle cx="301.9" cy="181.2" r=".42"/>
<circle cx="302.8" cy="182.8" r=".34"/>
<circle cx="302.8" cy="182.8" r=".41"/>
<circle cx="313.2" cy="182.8" r=".34"/>
<circle cx="313.2" cy="182.8" r=".41"/>
<circle cx="382.5" cy="196.8" r="1.59"/>
</g>
<g fill="none" stroke="#c0c0c0" stroke-width=".2">
<path d="M15.9 9.1h400v260.4h-400zM65.9 6.9v2.2M115.9 6.9v2.2M165.9 6.9v2.2M215.6 8h.6l-.3 1.1zM215.7 8l.2 1.1M215.9 6.9v2.2M216 8l-.1 1.1M265.9 6.9v2.2M315.9 6.9v2.2M365.9 6.9v2.2M12.7 74.2h3.2"/>
<path d="M415.9 74.3h3.2M12.7 139.3h3.2M14.2 139.1l1.7 .2M14.2 138.7l1.7 .6-1.7 .5zM15.9 139.3l-1.7 .3M415.9 139.4h3.2M415.9 139.4l1.8-.6v1.2zM415.9 139.4l1.8 .3M417.7 139.2l-1.8 .2M12.7 204.4h3.2M415.9 204.5h3.2M265.9 228.5h94"/>
<path d="M265.9 233.5h57M294.4 223.4v26.9M322.9 223.4v46.1M359.9 223.4v46M359.9 232.4h56M415.9 223.4h-150v46.1M265.9 246.3h94M322.9 250.3h-115.7v19.2M322.9 255.1h37M359.9 253.5h56M369.3 253.5v10.9M405 253.5v10.9"/>
<path d="M65.9 269.5v2.1M115.9 269.5v2.1M165.9 269.5v2.1M215.9 269.5v2.1M215.9 269.5l.3 .8h-.6zM265.9 264.4h150M365.9 269.5v2.1M387.9 264.4v5.1"/>
</g>
<g fill="#000">
<path d="M367.6 43.6l.5 3.3h-1zM367.1 33.9h1l-.5 3.4zM367.1 104.6h1l-.5 3.3zM367.6 114.3l.5 3.2h-1z"/>
<path d="M118 40l3.3 .5-3.3 .5zM44.3 40.5l3.3-.5v1zM34.3 69.5l.5 3.3h-1zM33.8 247.2h1l-.5 3.3zM44.3 81.4l3.3-.6v1zM79.7 80.8l3.3 .6-3.3 .4zM431.8 47.1v3.3zM431.8 34.9v3.3zM431.8 43.8v3.3zM192 69l3.3-.5v1zM284.3 68.5l3.3 .5-3.3 .5zM188.7 100.8l3.3 .5-3.3 .5zM198.4 101.3l3.3-.5v1zM186 76l.5 3.2h-1zM185.5 71.5h1l-.5 3.3zM373 138.2l3.3-.7v1zM404.7 114.7l-.6 3.3-.9-.4zM398.3 30.8l.9-.5 1.3 3zM373 17.3l3.3-.3v1zM194.4 160.1h1l-.5 3.3zM194.9 164.6l.5 3.3h-1zM192 196.8l3.3-.5v1zM286.5 196.3l3.3 .5-3.3 .5zM336.9 182h1.1l-.6 3.3zM337.4 190l.6 3.3h-1.1z"/>
<path d="M95.8 159.7l-.1 .2h.3h-.3a.35 .35 0 0 0 .4 .4 .35 .35 0 0 0 .2-.4 .35 .35 0 0 0-.5-.2zM114.2 60.4l-.1 .2h.4h-.4a.35 .35 0 0 0 .5 .3 .35 .35 0 0 0 .1-.6 .35 .35 0 0 0-.5 .1zM102 69.5l2.5 2.3-.7 .6zM94.3 69.5l2.3 2.5-.9 .5zM431.8 34.4v3zM299 81.1l.9 .5-2 2.7zM205.9 86.7l2 2.7-1 .4zM194.3 179.1l.6 .8-2.9 1.6z"/>
</g>
<text font-size="6.3" x="362.6" y="262.5">B</text>
<g font-size="4.6">
<text x="380.2" y="260.7">2450712</text>
<text x="409" y="261.8">A</text>
</g>
<g font-size="4.2">
<text x="385.7" y="23.2">60°</text>
<text x="84.3" y="39.8">1</text>
<text x="78.7" y="42.1">12</text>
<text x="84.3" y="44">8</text>
<text x="87.6" y="42.1">&quot;</text>
<text x="365.8" y="42.2">1&quot;</text>
<text x="195.6" y="57">3</text>
<text x="200.1" y="59.4">&quot; TYP.</text>
<text x="137.8" y="61.8">1.2</text>
<text x="194.5" y="61.2">16</text>
<text x="236.8" y="70.3">15</text>
<text x="243.6" y="68">3</text>
<text x="248.1" y="70.3">&quot;</text>
<text x="242.4" y="72.2">64</text>
<text x="307.8" y="73">1/4&quot;</text>
<text x="57.5" y="82.7">6</text>
<text x="62" y="80.4">3</text>
<text x="66.4" y="82.7">&quot;</text>
<text x="60.8" y="84.6">32</text>
<text x="148.5" y="89.1">TYP.</text>
<text x="180.3" y="87.3">C</text>
<text x="181.8" y="88.5">L</text>
<text x="118.5" y="92.2">1/4&quot;</text>
<text x="149.1" y="105.2">TYP.</text>
<text x="179.7" y="102.9">1&quot;</text>
<text x="215" y="105.8">1/4&quot;</text>
<text x="244.9" y="102.7">TYP.</text>
<text x="119.1" y="108.4">1/4&quot;</text>
<text x="365.8" y="112.7">1&quot;</text>
<text x="249.2" y="115.8">TOP VIEW - T STRUCTURE ASSEMBLY</text>
<text x="381" y="125.7">C</text>
<text x="382.5" y="126.9">L</text>
<text x="393.1" y="130.3">73°</text>
<text x="203.4" y="148.7">16</text>
<text x="204.5" y="144.5">3</text>
<text x="209" y="146.8">&quot; TYP.</text>
<text x="260.9" y="153.6">TYP.</text>
<text x="34.8" y="160.5">1</text>
<text x="116" y="161.2">1.1</text>
<text x="230.9" y="156.7">3/16&quot;</text>
<text x="29.2" y="162.8">28</text>
<text x="34.8" y="164.7">2</text>
<text x="38.1" y="162.8">&quot;</text>
<text x="245" y="195.8">3</text>
<text x="239.4" y="198.1">15</text>
<text x="245" y="200">8</text>
<text x="248.3" y="198.1">&quot;</text>
<text x="345.9" y="198.4">3</text>
<text x="345.9" y="202.6">4</text>
<text x="349.2" y="200.7">&quot;</text>
<text x="260.2" y="213.4">SIDE VIEW - T STRUCTURE ASSEMBLY</text>
<text x="54.8" y="259.4">TOP VIEW - T STRUCTURE ASSEMBLY</text>
</g>
<g font-size="3.2">
<text x="38.3" y="6.7">8</text>
<text x="90.2" y="6.7">7</text>
<text x="139.7" y="6.5">6</text>
<text x="190" y="6.5">5</text>
<text x="240.4" y="6.6">4</text>
<text x="290.4" y="6.7">3</text>
<text x="340.4" y="6.5">2</text>
<text x="391.9" y="6.7">1</text>
<text x="72.2" y="13">T STRUCTURE ASSEMBLY - BOM</text>
<text x="18.8" y="18.3">ITEM NO.</text>
<text x="23.3" y="23.6">1.1</text>
<text x="40.7" y="18.3">QTY.</text>
<text x="43.2" y="23.6">1</text>
<text x="66.6" y="23.6">4&quot; x 3&quot; x 1/4&quot; - 28 1/2&quot; HSS</text>
<text x="67.9" y="18.3">T STRUCTURE ASSEMBLY</text>
<text x="133.2" y="23.6">ASTM A36 STEEL</text>
<text x="137.7" y="18.3">MATERIAL</text>
<text x="23.3" y="29">1.2</text>
<text x="43.2" y="29">1</text>
<text x="66.6" y="29">4&quot; x 3&quot; x 1/4&quot; - 12 1/8&quot; HSS</text>
<text x="124.6" y="29">ASTM A500, GRADE _ STEEL</text>
<text x="10.9" y="41.6">D</text>
<text x="418.9" y="40.7">D</text>
<text x="10.8" y="106.3">C</text>
<text x="418.4" y="106.4">C</text>
<text x="10.8" y="170.2">B</text>
<text x="419.4" y="170.5">B</text>
<text x="10.8" y="237.2">A</text>
<text x="361.4" y="237.1">T STRUCTURE &amp; WELDING DETAILS</text>
<text x="418" y="239.2">A</text>
<text x="371.1" y="240.3">STRONGBACK - [LA ID]</text>
<text x="376.8" y="243.4">BUILDING D250</text>
<text x="364.1" y="249.8">STATIC AND DYNAMIC TESTING</text>
<text x="381.6" y="246.6">SHOP 162</text>
<text x="275.4" y="268">DO NOT SCALE DRAWING</text>
<text x="324.6" y="267.8">IE PROJECT #: 4813060</text>
<text x="38.8" y="273.8">8</text>
<text x="90.4" y="273.8">7</text>
<text x="140.2" y="273.8">6</text>
<text x="190.1" y="273.9">5</text>
<text x="240.5" y="273.8">4</text>
<text x="290.4" y="273.2">3</text>
<text x="340.2" y="273.2">2</text>
<text x="392.2" y="273.4">1</text>
</g>
<g font-size="2.8">
<text x="361.7" y="256.4">SIZE</text>
<text x="371.1" y="256.4">DWG. NO.</text>
<text x="408" y="256.5">REV</text>
<text x="327.5" y="261.8">SEE SHEET 1 NOTE 2</text>
<text x="365.4" y="267.7">SCALE</text>
<text x="378.5" y="267.7">1:4</text>
<text x="391.7" y="267.7">SHEET</text>
<text x="404.6" y="267.7">2 OF 3</text>
</g>
<g font-size="2.5">
<text x="363.9" y="227.8">DEPARTMENT OF NATIONAL DEFENCE</text>
<text x="325.3" y="249.2">MATERIAL</text>
<text x="325.3" y="258.2">FINISH</text>
</g>
<g font-size="2.4">
<text x="270.9" y="226.6">ENG. APPROVAL</text>
<text x="299.4" y="226.6">IEM APPROVAL</text>
<text x="267" y="231.5">NAME: J. AIYADURAI</text>
<text x="295.5" y="231.5">NAME: M. RAINE</text>
<text x="267.3" y="249.2">DATE:</text>
<text x="295.5" y="249.2">DATE:</text>
<text x="266.6" y="253">COMMENTS:</text>
</g>
<g font-size="2.1">
<text x="325.3" y="226.6">UNLESS OTHERWISE SPECIFIED:</text>
<text x="324.3" y="231.7">DIMENSIONS ARE IN INCHES</text>
<text x="324.3" y="233.9">TOLERANCES:</text>
<text x="364.6" y="230.8">INDUSTRIAL ENGINEERING FMF CAPE BRETON</text>
<text x="267" y="236.1">SIGNATURE:</text>
<text x="295.5" y="236.1">SIGNATURE:</text>
<text x="324.3" y="236">FRACTIONS</text>
<text x="324.3" y="238.1">ANGLES (DEGREES)</text>
<text x="353.2" y="236">1/16</text>
<text x="353.2" y="238.1">1</text>
<text x="324.3" y="244.4">SURFACE FINISH</text>
<text x="324.3" y="240.2">DECIMAL X.XX</text>
<text x="324.3" y="242.3">DECIMAL X.XXX</text>
<text x="351.5" y="244.4">63 min</text>
<text x="352.9" y="242.3">0.005</text>
<text x="353" y="240.2">0.01</text>
<text x="325.3" y="253">SEE BOM</text>
</g>
<g font-size="1.4">
<text x="207.9" y="251.7">DISCLAIMER OF LIABILITY AND INTELLECTUAL PROPERTY</text>
<text x="207.9" y="254.1">THE DEPARTMENT OF NATIONAL DEFENCE DOES NOT WARRANT OR GUARANTEE</text>
<text x="207.9" y="256.6">THE CORRECTNESS OR ACCURACY OF THE INFORMATION CONTAINED IN THIS</text>
<text x="207.9" y="259">DOCUMENT FOR USE OUTSIDE NATIONAL DEFENSE. THE DEPARTMENT OF NATIONAL</text>
<text x="207.9" y="261.4">DEFENCE DOES NOT GRANT ANY LICENSE, CONVEY ANY INTELLECTUAL PROPERTY</text>
<text x="207.9" y="263.8">RIGHTS, OR GIVE PERMISSION FOR ANY USE IN WHOLE OR IN PART BY ANY</text>
<text x="207.9" y="266.2">RECIPIENT, HOLDER, OR USER OF THIS DOCUMENT, AND ANY SUCH PERSON USING</text>
<text x="207.9" y="268.6">THIS DOCUMENT OR THE INFORMATION THEREIN DOES SO AT THEIR OWN RISK.</text>
</g>
</svg>
